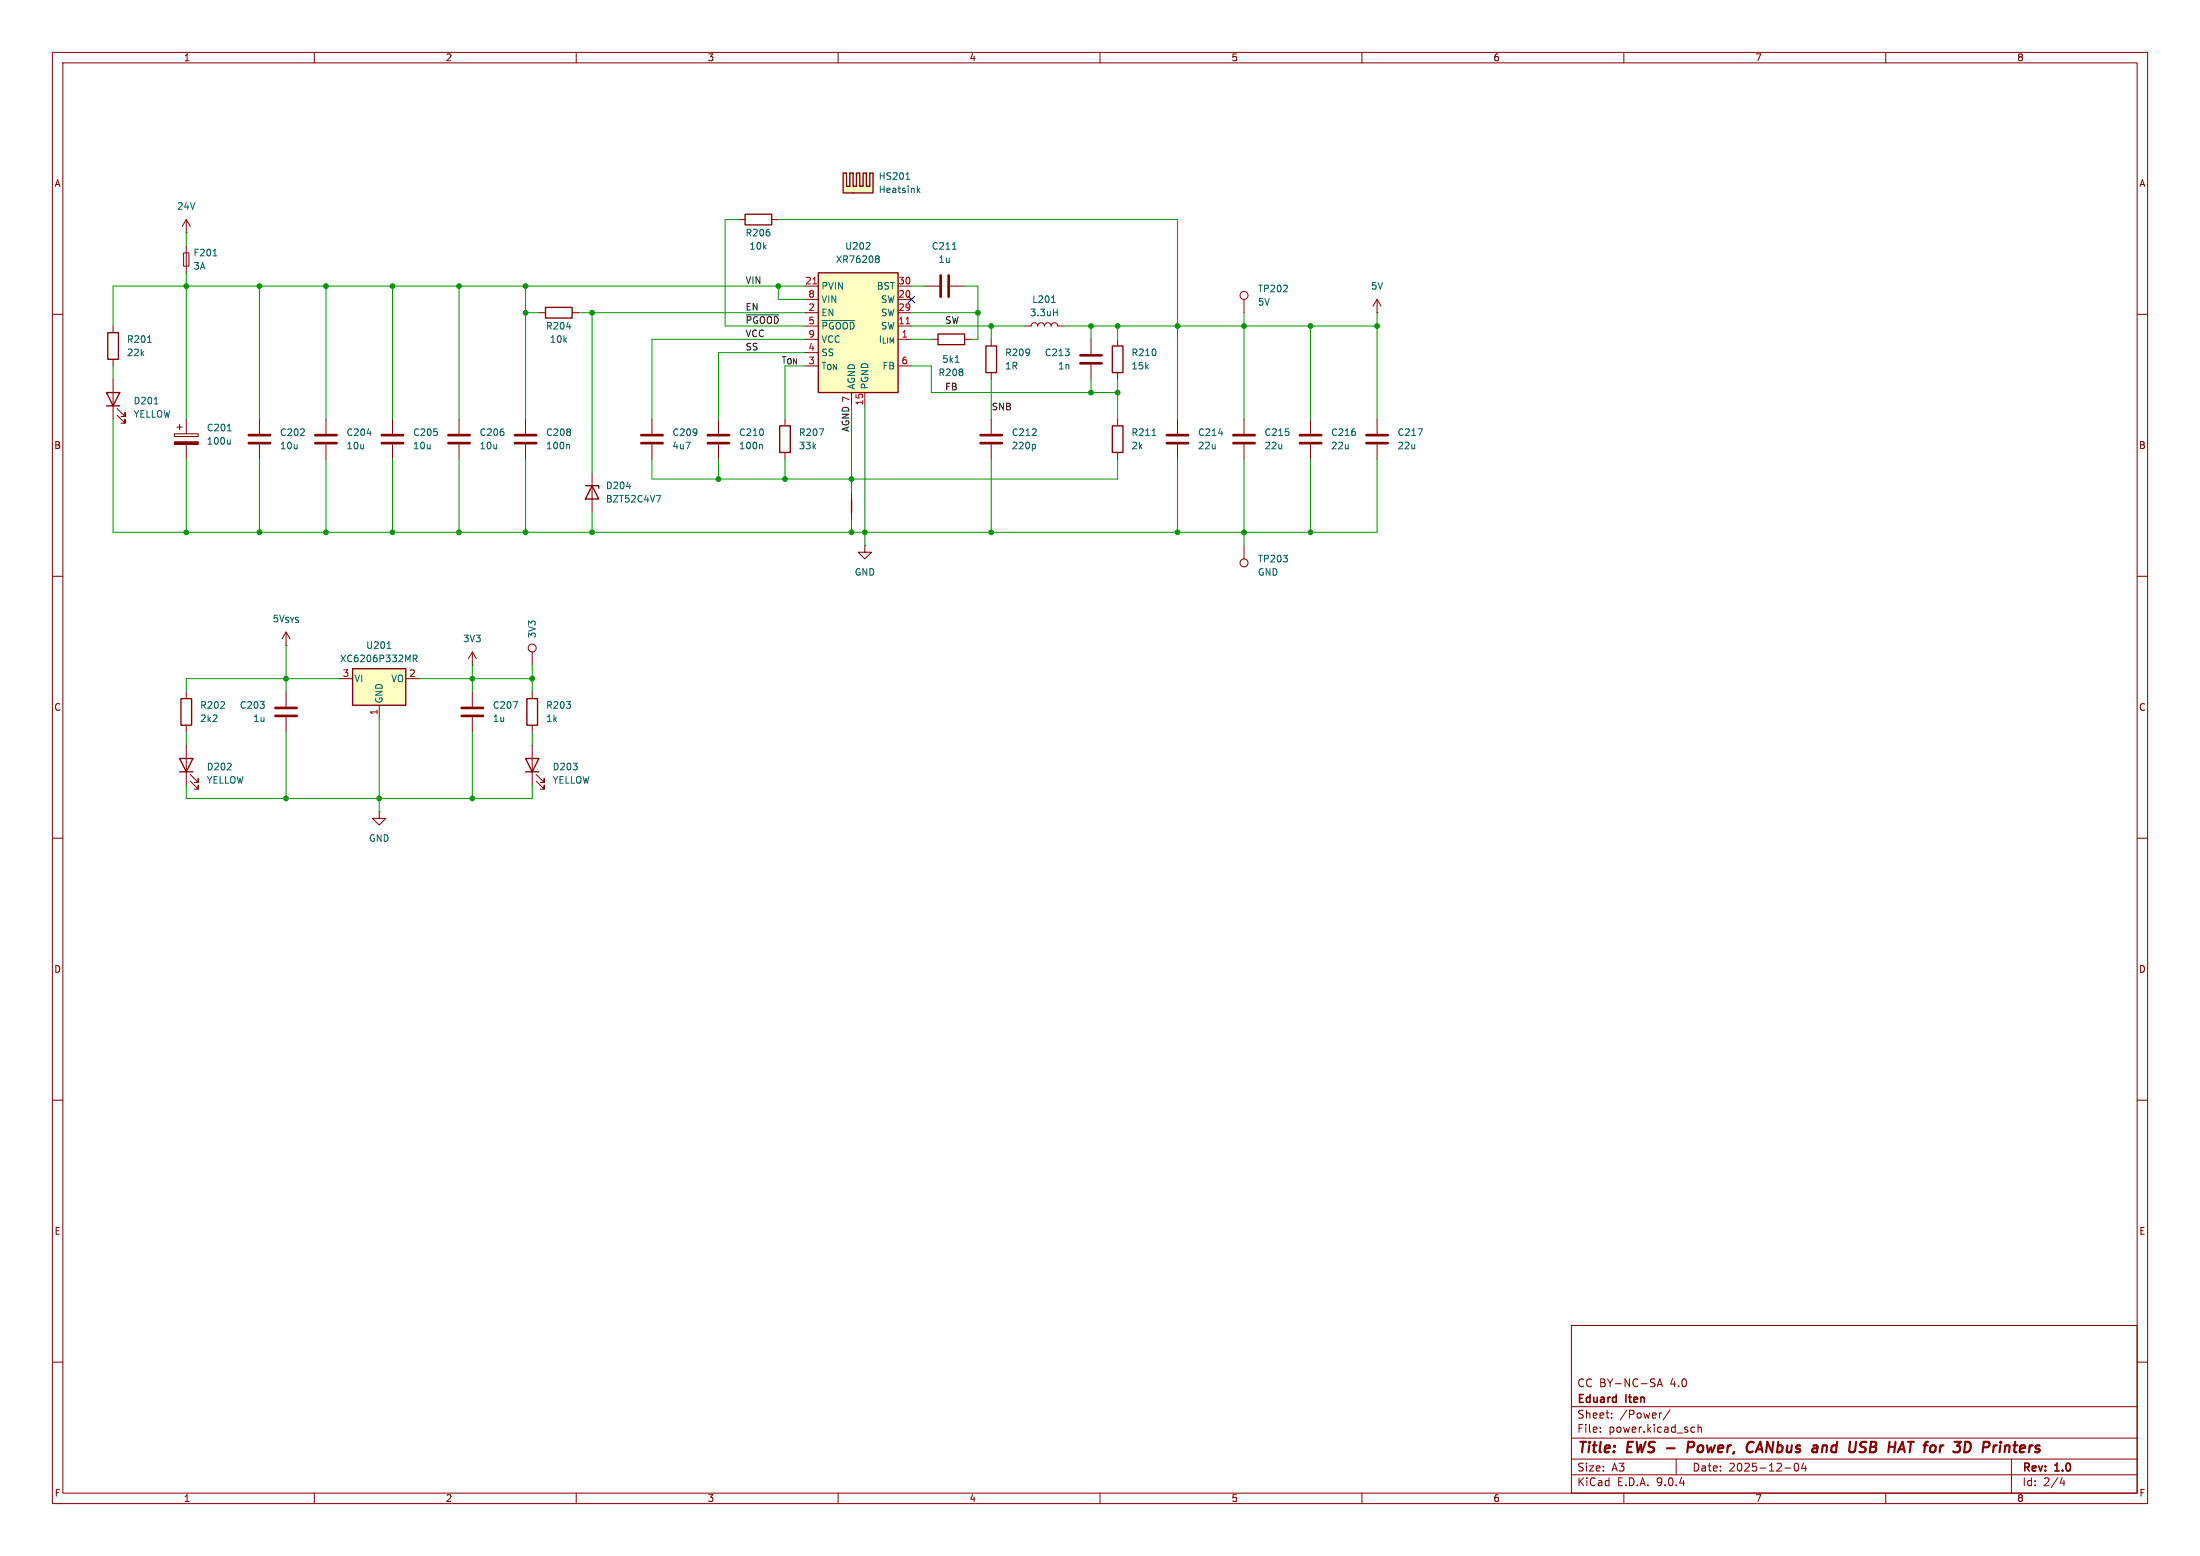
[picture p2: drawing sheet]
<svg xmlns="http://www.w3.org/2000/svg" width="420mm" height="297mm" viewBox="0 0 420 297" stroke-linecap="round" stroke-linejoin="round" font-family="sans-serif">
<g fill="none" stroke="#840000" stroke-width=".19">
<path d="M10 10h400v277h-400zM12 12h396v273h-396zM60 10v2M110 10v2M160 10v2M210 10v2M260 10v2M310 10v2M360 10v2M10 60h2M21.6 62.2v1.3M21.6 68.6v1.3"/>
<path d="M408 60h2M33.3 82.8h4.5v.5h-4.5zM33.8 81.5h1M34.3 81v1M35.6 80v2.8M35.6 84.8v2.8M49.5 80v2.8M49.5 84.8v2.8M62.2 80v2.8M62.2 84.8v2.8M189.2 80v2.8M189.2 84.8v2.8"/>
<path d="M237.5 80v2.8M237.5 84.8v2.8M250.2 80v2.8M250.2 84.8v2.8M262.9 80v2.8M262.9 84.8v2.8M10 110h2M237.5 104.1v2.6M408 110h2M35.6 132.1v1.3M35.6 138.4v1.3M10 160h2"/>
<path d="M408 160h2M10 210h2M408 210h2M300 253h108v32h-108zM10 260h2M300 278.5h108M300 274.5h108M300 268.5h108M305.5 273.2v.2M305.5 272.5v.1M307.7 270.5v.2M307.7 269.8v.1"/>
<path d="M316.4 264.7l.5-1.5 .5 1.5M316.5 264.3h.7M317.2 269.7l-.3 .1M318.8 269.1l-1.3 1.9M320 278.5v3M323.1 272.4l.4 .1M323.5 273.3l-.4 .1M324.2 272.5l.2-.1 .3 .1 .1 .9M324.2 271.9v1.5M342.7 279.4l.2-.1a.8 .8 0 0 1 .5 .7 .8 .8 0 0 1-.5 .8l-.2-.2-.2-.4zM344.3 279.2l-.4 1.1h1M344.7 279.8v1"/>
<path d="M384 278.5v6.5M408 260h2M60 285v2M110 285v2M160 285v2M210 285v2M260 285v2M300 281.5h108M310 285v2M340.7 280.2h1.2M360 285v2M393.7 282l-.4 1.1h.9"/>
<path d="M394 282.6v1"/>
<circle cx="237.5" cy="107.4" r=".76"/>
</g>
<g fill="none" stroke="#840000" stroke-width=".4">
<path d="M323.1 275.2h-.8l-.2 2M323.2 276.2l-1 .1M334.6 277a.73 .73 0 0 1-.9 .1M334.8 275.4a.69 .69 0 0 0-1.1 .1M336.1 275.2l-1 2M348 275.9l-.2 1.3M348.5 275.9l-.5 .2M355.3 276.1l.7 .2a.51 .51 0 0 1 .1 .6 .51 .51 0 0 1-.4 .3h-.5M355.4 275.3h.9M364.3 275.2h1.1M364.8 275.2l-.2 2M378.6 276.3h.8"/>
<path d="M379.5 275.2h-.8l-.2 2M384.4 275.9h.7M384.7 275.2l-.2 1.7 .1 .2 .4 .1"/>
</g>
<path d="M20.6 63.5h2v5.1h-2zM34.5 133.4h2.1v5h-2.1z" fill="none" stroke="#840000" stroke-width=".25"/>
<path d="M28.2 65.3h.7M43.4 82.2h.7M44 83.9v.9M44 84.7l-.2 .1M70.1 82.7h.8M197.4 84.8l.3 .3v.3l-.3 .3M270.7 81.9h.8l-.5 1.2" fill="none" stroke="#006464" stroke-width=".19"/>
<path d="M47.5 83.1h4.1M47.5 84.6h4.1M60.2 83.1h4.1M60.2 84.6h4.1M187.2 83.1h4.1M187.2 84.6h4.1M235.5 83.1h4M235.5 84.6h4M248.2 83.1h4M248.2 84.6h4M260.9 83.1h4M260.9 84.6h4" fill="none" stroke="#840000" stroke-width=".51"/>
<path d="M33.3 84.3h4.5v.5h-4.5z" fill="#840000" stroke="#840000" stroke-width=".19"/>
<g fill="#ffffc2">
<path d="M161 33h.6v2.6h.6v-2.6h.7v2.6h.6l-.6 1.2h-1.9z"/>
<path d="M163.5 33h.6v2.6h.7v-2.6h.6v2.6h.6v-2.6h.7v3.8h-3.8l.6-1.2z"/>
</g>
<path d="M161 33h.6v2.6h.6v-2.6h.7v2.6h.6v-2.6h.6v2.6h.7v-2.6h.6v2.6h.6v-2.6h.7v3.8h-5.7zM20.3 74.9h2.6l-1.3 2.6zM20.3 77.5h2.6M179.1 63.8h5v2h-5zM212.3 66h2.1v5.1h-2.1zM148.8 81.3h2.1v5.1h-2.1zM162.6 95.3v2.5M212.3 81.3h2.1v5.1h-2.1zM34.3 144.8h2.5l-1.2 2.5zM34.3 147.3h2.5" fill="none" stroke="#840000" stroke-width=".25"/>
<path d="M173 34.2h.7M175.3 36.3l.3 .5M175.6 35.9l-.5 .5M40.7 48.8h.7M200.8 57.7h.7M201.1 59.6h.7M201.8 59v1.3M29.4 77.1h.8M182.4 69.2h.7M156.4 81.9h.8l-.5 1.2M219.9 83.1h.8M232.6 82.7h.8" fill="none" stroke="#006464" stroke-width=".19"/>
<g fill="none" stroke="#840000" stroke-width=".19">
<path d="M35.1 48.3h1v2.5h-1zM35.6 44.5h.1M35.6 41.9l-.8 1.3M35.6 41.9l.7 1.3M35.6 41.9v2.6M35.6 47v5.1M237.5 57.2v2.5M262.9 59.7h.1M262.9 57.2l-.8 1.2M262.9 57.2l.8 1.2M262.9 57.2v2.5M21.6 72.4v7.6"/>
<path d="M22.4 79.2l1.5 1.6v-.8v.8h-.8M22.4 78l1.5 1.5v-.8v.8h-.8M177.8 64.8h1.3M184.1 64.8h1.3M195.6 62.2h1.2a.64 .64 0 0 1 .7-.6 .64 .64 0 0 1 .6 .6 .64 .64 0 0 1 .7-.6 .64 .64 0 0 1 .6 .6 .64 .64 0 0 1 .6-.6 .64 .64 0 0 1 .7 .6 .64 .64 0 0 1 .6-.6 .64 .64 0 0 1 .6 .6h1.3M213.4 64.8v1.2M213.4 71.1v1.3M74.9 80v2.8M74.9 84.8v2.8M87.6 80v2.8M87.6 84.8v2.8M149.9 80v1.3"/>
<path d="M149.9 86.4v1.2M162.6 94v5.1M213.4 80v1.3M213.4 86.4v1.2M224.8 80v2.8M224.8 84.8v2.8M165.1 104.1v1.3h1.3l-1.3 1.3-1.3-1.3h1.3M165.1 104.1h.1M54.6 123.2h.1M54.6 120.7l-.8 1.2M54.6 120.7l.8 1.2M54.6 120.7v2.5"/>
<path d="M54.6 132.1v2.8M54.6 136.9v2.8M35.6 142.2v7.7M36.3 149.1l1.5 1.5v-.7v.7h-.7M36.3 147.8l1.5 1.6v-.8v.8h-.7"/>
<circle cx="237.5" cy="56.4" r=".76"/>
</g>
<path d="M72.9 83.1h4.1M72.9 84.6h4.1M85.6 83.1h4.1M85.6 84.6h4.1M222.8 83.1h4M222.8 84.6h4M52.6 136.7h4M52.6 135.1h4" fill="none" stroke="#840000" stroke-width=".51"/>
<path d="M156.2 52.1h15.2v22.8h-15.2z" fill="#ffffc2"/>
<path d="M142.2 40.9h5.1v2h-5.1zM156.2 52.1h15.2v22.8h-15.2z" fill="none" stroke="#840000" stroke-width=".25"/>
<g fill="none" stroke="#840000" stroke-width=".19">
<path d="M141 41.9h1.2M147.3 41.9h1.3M153.7 54.6h2.5M153.7 57.2h2.5M153.7 59.7h2.5M171.4 54.6h2.6M171.4 57.2h2.6M171.4 59.7h2.6M176.5 54.6h2.8M181.4 54.6h2.7M153.7 62.2h2.5M153.7 64.8h2.5"/>
<path d="M153.7 67.3h2.5M153.7 69.9h2.5M162.6 74.9v2.6M165.1 74.9v2.6M171.4 62.2h2.6M171.4 64.8h2.6M171.4 69.9h2.6M90.2 127h.1M90.2 124.5l-.8 1.2M90.2 124.5l.7 1.2M90.2 124.5v2.5M101.6 124.5v2.5"/>
<path d="M72.4 154.9v1.3h1.3l-1.3 1.3-1.3-1.3h1.3M72.4 154.9h.1"/>
<circle cx="101.6" cy="123.7" r=".76"/>
</g>
<path d="M155.2 54.2h.7M173 61.8h.7" fill="none" stroke="#a90000" stroke-width=".19"/>
<path d="M165.3 47.6h.8M166 46.4v.4M167.4 48.8h.2l.3 .3-.3 .3M167.4 49.4h.2M167.6 49.4l.3 .2v.3l-.2 .1-.3 .1M181.8 47.6h.7M156.9 61.2h6.3" fill="none" stroke="#006464" stroke-width=".19"/>
<path d="M179.6 52.6v4M181.1 52.6v4" fill="none" stroke="#840000" stroke-width=".51"/>
<path d="M67.3 127.6h10.2v7h-10.2z" fill="#ffffc2"/>
<path d="M104.1 58.7h5.1v2h-5.1zM188.2 66h2v5.1h-2zM111.8 92.7h2.5v.5M113 92.7l1.3 2.6h-2.5zM67.3 127.6h10.2v7h-10.2zM100.6 133.4h2v5h-2zM100.3 144.8h2.6l-1.3 2.5zM100.3 147.3h2.6" fill="none" stroke="#840000" stroke-width=".25"/>
<g fill="none" stroke="#840000" stroke-width=".19">
<path d="M102.9 59.7h1.2M109.2 59.7h1.3M189.2 64.8v1.2M189.2 71.1v1.3M208.3 64.8v2.8M208.3 69.6v2.8M100.3 80v2.8M100.3 84.8v2.8M113 90.2v7.6M124.5 80v2.8M124.5 84.8v2.8M137.2 80v2.8"/>
<path d="M137.2 84.8v2.8M64.8 129.5h2.5M72.4 134.6v2.6M77.5 129.5h2.5M90.2 132.1v2.8M90.2 136.9v2.8M101.6 132.1v1.3M101.6 138.4v1.3M101.6 142.2v7.7M102.4 149.1l1.5 1.5v-.7v.7h-.8M102.4 147.8l1.5 1.6v-.8v.8h-.8"/>
</g>
<path d="M108.2 62.4h.7M108.5 84.8l.2 .2v.7M119.6 92.9h.8M125.3 94.6h.8l-.5 1.2M145.4 84.8l.2 .2v.7M73.9 123.8h.7M78.9 125.7l.6-.1 .1-.1v-.3l-.7-.2v1.3M79.2 125.7l.4 .6M98 133.9h.8l-.5 1.3" fill="none" stroke="#006464" stroke-width=".19"/>
<path d="M206.2 67.8h4.1M206.2 69.3h4.1M98.3 83.1h4.1M98.3 84.6h4.1M122.4 83.1h4.1M122.4 84.6h4.1M135.1 83.1h4.1M135.1 84.6h4.1M88.1 136.7h4.1M88.1 135.1h4.1" fill="none" stroke="#840000" stroke-width=".51"/>
<path d="M142.5 60.1h6.2" fill="none" stroke="#0f0f0f" stroke-width=".19"/>
<g fill="none" stroke="#009600" stroke-width=".19">
<path d="M35.6 44.5v2.5M35.6 52.1v27.9M49.5 54.6v25.4M62.2 54.6v25.4M74.9 54.6v25.4M87.6 54.6v25.4M100.3 59.7h2.6M100.3 54.6v25.4M110.5 59.7h43.2M113 59.7v30.5M141 41.9h-2.6v20.3h15.3M148.6 41.9h76.2v38.1"/>
<path d="M148.6 54.6v2.6h5.1M153.7 54.6h-132.1v7.6M174 54.6h2.5M174 59.7h12.7M184.1 54.6h2.6v10.2h-1.3M237.5 59.7v20.3M262.9 59.7v20.3M21.6 69.9v2.5M153.7 69.9h-3.8v10.1M153.7 67.3h-16.5v12.7M153.7 64.8h-29.2v15.2M162.6 77.5v16.5"/>
<path d="M165.1 77.5v26.6M174 62.2h21.6M174 69.9h3.8v5h35.6M174 64.8h3.8M189.2 62.2v2.6M189.2 72.4v7.6M203.2 62.2h59.7M208.3 62.2v2.6M208.3 72.4v2.5M213.4 62.2v2.6M213.4 72.4v7.6M250.2 62.2v17.8"/>
<path d="M21.6 80v21.6h241.3v-14M35.6 87.6v14M49.5 87.6v14M62.2 87.6v14M74.9 87.6v14M87.6 87.6v14M100.3 87.6v14M113 97.8v3.8M124.5 87.6v3.8h88.9v-3.8M137.2 87.6v3.8M149.9 87.6v3.8M162.6 99.1v2.5"/>
<path d="M189.2 87.6v14M224.8 87.6v14M237.5 87.6v16.5M250.2 87.6v14M35.6 139.7v2.5M54.6 123.2v8.9M54.6 139.7v12.7M64.8 129.5h-29.2v2.6M72.4 137.2v17.7M80 129.5h21.6M90.2 127v5.1M90.2 139.7v12.7"/>
<path d="M101.6 127v5.1M101.6 139.7v2.5M35.6 149.9v2.5h66v-2.5"/>
</g>
<path d="M173.4 56.5l1.2 1.3M174.6 56.5l-1.2 1.3" fill="none" stroke="#000084" stroke-width=".19"/>
<g fill="#009600" stroke="#009600" stroke-width=".19">
<circle cx="74.9" cy="54.6" r=".46"/>
<circle cx="62.2" cy="54.6" r=".46"/>
<circle cx="49.5" cy="54.6" r=".46"/>
<circle cx="35.6" cy="54.6" r=".46"/>
<circle cx="87.6" cy="54.6" r=".46"/>
<circle cx="237.5" cy="101.6" r=".46"/>
<circle cx="250.2" cy="62.2" r=".46"/>
<circle cx="262.9" cy="62.2" r=".46"/>
<circle cx="237.5" cy="62.2" r=".46"/>
<circle cx="250.2" cy="101.6" r=".46"/>
<circle cx="224.8" cy="62.2" r=".46"/>
<circle cx="162.6" cy="101.6" r=".46"/>
<circle cx="165.1" cy="101.6" r=".46"/>
<circle cx="224.8" cy="101.6" r=".46"/>
<circle cx="189.2" cy="101.6" r=".46"/>
<circle cx="35.6" cy="101.6" r=".46"/>
<circle cx="49.5" cy="101.6" r=".46"/>
<circle cx="74.9" cy="101.6" r=".46"/>
<circle cx="62.2" cy="101.6" r=".46"/>
<circle cx="149.9" cy="91.4" r=".46"/>
<circle cx="162.6" cy="91.4" r=".46"/>
<circle cx="87.6" cy="101.6" r=".46"/>
<circle cx="90.2" cy="152.4" r=".46"/>
<circle cx="54.6" cy="129.5" r=".46"/>
<circle cx="54.6" cy="152.4" r=".46"/>
<circle cx="72.4" cy="152.4" r=".46"/>
<circle cx="90.2" cy="129.5" r=".46"/>
<circle cx="101.6" cy="129.5" r=".46"/>
<circle cx="100.3" cy="101.6" r=".46"/>
<circle cx="113" cy="101.6" r=".46"/>
<circle cx="113" cy="59.7" r=".46"/>
<circle cx="100.3" cy="54.6" r=".46"/>
<circle cx="137.2" cy="91.4" r=".46"/>
<circle cx="148.6" cy="54.6" r=".46"/>
<circle cx="100.3" cy="59.7" r=".46"/>
<circle cx="213.4" cy="74.9" r=".46"/>
<circle cx="208.3" cy="74.9" r=".46"/>
<circle cx="186.7" cy="59.7" r=".46"/>
<circle cx="189.2" cy="62.2" r=".46"/>
<circle cx="208.3" cy="62.2" r=".46"/>
<circle cx="213.4" cy="62.2" r=".46"/>
</g>
<g font-size="2.8" fill="#840000">
<text x="301" y="277.9">Title:</text>
<text x="310.6" y="277.9">EWS -</text>
<text x="323.8" y="277.9">Power,</text>
<text x="335.9" y="277.9">CANbus</text>
<text x="349.3" y="277.9">and</text>
<text x="357" y="277.9">USB</text>
<text x="365.4" y="277.9">HAT for</text>
<text x="379.5" y="277.9">3D</text>
<text x="385.8" y="277.9">Printers</text>
</g>
<g font-size="2.1" fill="#840000">
<text x="301" y="268.2">Eduard</text>
<text x="301" y="265">CC BY-NC-SA</text>
<text x="310.4" y="268.2">Iten</text>
<text x="318.9" y="265">4.0</text>
<text x="301" y="273.7">File:</text>
<text x="301" y="271">Sheet:</text>
<text x="307.1" y="273.7">power.kicad_sch</text>
<text x="309.2" y="271">/Power/</text>
<text x="301" y="281.1">Size:</text>
<text x="307.6" y="281.1">A3</text>
<text x="323" y="281.1">Date:</text>
<text x="330" y="281.1">2025-12-04</text>
<text x="386" y="281.3">Rev:</text>
<text x="392.4" y="281.3">1.0</text>
<text x="301" y="283.9">KiCad</text>
<text x="308.7" y="283.9">E.D.A.</text>
<text x="316.3" y="283.9">9.0.4</text>
<text x="386" y="283.9">Id:</text>
<text x="390.1" y="283.9">2/4</text>
</g>
<g font-size="1.8" fill="#840000">
<text x="35" y="11.9">1</text>
<text x="85" y="11.9">2</text>
<text x="135" y="11.9">3</text>
<text x="185" y="11.9">4</text>
<text x="235" y="11.9">5</text>
<text x="285" y="11.9">6</text>
<text x="335" y="11.9">7</text>
<text x="385" y="11.9">8</text>
<text x="10.3" y="35.9">A</text>
<text x="408.3" y="35.9">A</text>
<text x="10.3" y="85.9">B</text>
<text x="408.2" y="85.9">B</text>
<text x="10.3" y="135.9">C</text>
<text x="408.2" y="135.9">C</text>
<text x="10.3" y="185.9">D</text>
<text x="408.2" y="185.9">D</text>
<text x="10.3" y="235.9">E</text>
<text x="408.3" y="235.9">E</text>
<text x="10.3" y="285.9">F</text>
<text x="35" y="286.9">1</text>
<text x="85" y="286.9">2</text>
<text x="135" y="286.9">3</text>
<text x="185" y="286.9">4</text>
<text x="235" y="286.9">5</text>
<text x="285" y="286.9">6</text>
<text x="335" y="286.9">7</text>
<text x="385" y="286.9">8</text>
<text x="408.3" y="285.9">F</text>
</g>
<g font-size="1.8" fill="#006464">
<text x="167.6" y="34.5">HS201</text>
<text x="33.7" y="40.2">24V</text>
<text x="167.6" y="37.1">Heatsink</text>
<text x="142.2" y="45.3">R206</text>
<text x="143" y="47.9">10k</text>
<text x="161.2" y="47.9">U202</text>
<text x="177.8" y="47.9">C211</text>
<text x="36.8" y="49.1">F201</text>
<text x="36.8" y="51.7">3A</text>
<text x="159.5" y="50.4">XR76208</text>
<text x="179.1" y="50.4">1u</text>
<text x="156.7" y="55.5">PVIN</text>
<text x="156.7" y="58">VIN</text>
<text x="167.3" y="55.5">BST</text>
<text x="168.1" y="58">SW</text>
<text x="197" y="58">L201</text>
<text x="240" y="56">TP202</text>
<text x="240" y="58.5">5V</text>
<text x="261.6" y="55.5">5V</text>
<text x="24.1" y="65.6">R201</text>
<text x="104.1" y="63.1">R204</text>
<text x="104.9" y="65.6">10k</text>
<text x="156.7" y="60.6">EN</text>
<text x="156.7" y="63.1">~{PGOOD}</text>
<text x="156.7" y="65.6">VCC</text>
<text x="167.6" y="65.6">I_{LIM}</text>
<text x="168.1" y="60.6">SW</text>
<text x="168.1" y="63.1">SW</text>
<text x="196.5" y="60.6">3.3uH</text>
<text x="24.1" y="68.2">22k</text>
<text x="156.7" y="68.2">SS</text>
<text x="156.7" y="70.7">T_{ON}</text>
<text x="168.4" y="70.7">FB</text>
<text x="179.1" y="72">R208</text>
<text x="179.8" y="69.4">5k1</text>
<text x="191.8" y="68.2">R209</text>
<text x="191.8" y="70.7">1R</text>
<text x="199.4" y="68.2">C213</text>
<text x="201.9" y="70.7">1n</text>
<text x="215.9" y="68.2">R210</text>
<text x="215.9" y="70.7">15k</text>
<text x="25.4" y="77.4">D201</text>
<text x="163.4" y="74.4" transform="rotate(-90 163.4 74.4)">AGND</text>
<text x="166" y="74.4" transform="rotate(-90 166 74.4)">PGND</text>
<text x="25.4" y="79.9">YELLOW</text>
<text x="39.4" y="82.5">C201</text>
<text x="53.3" y="83.4">C202</text>
<text x="66" y="83.4">C204</text>
<text x="78.7" y="83.4">C205</text>
<text x="91.4" y="83.4">C206</text>
<text x="104.1" y="83.4">C208</text>
<text x="128.3" y="83.4">C209</text>
<text x="141" y="83.4">C210</text>
<text x="152.4" y="83.4">R207</text>
<text x="193" y="83.4">C212</text>
<text x="215.9" y="83.4">R211</text>
<text x="228.6" y="83.4">C214</text>
<text x="241.3" y="83.4">C215</text>
<text x="254" y="83.4">C216</text>
<text x="266.7" y="83.4">C217</text>
<text x="39.4" y="85.1">100u</text>
<text x="53.3" y="86">10u</text>
<text x="66" y="86">10u</text>
<text x="78.7" y="86">10u</text>
<text x="91.4" y="86">10u</text>
<text x="104.1" y="86">100n</text>
<text x="128.3" y="86">4u7</text>
<text x="141" y="86">100n</text>
<text x="152.4" y="86">33k</text>
<text x="193" y="86">220p</text>
<text x="215.9" y="86">2k</text>
<text x="228.6" y="86">22u</text>
<text x="241.3" y="86">22u</text>
<text x="254" y="86">22u</text>
<text x="266.7" y="86">22u</text>
<text x="115.6" y="93.6">D204</text>
<text x="115.6" y="96.1">BZT52C4V7</text>
<text x="240" y="107.5">TP203</text>
<text x="163.1" y="110.1">GND</text>
<text x="240" y="110.1">GND</text>
<text x="51.9" y="119">5V_{SYS}</text>
<text x="69.8" y="124.1">U201</text>
<text x="88.3" y="122.8">3V3</text>
<text x="102.5" y="121.9" transform="rotate(-90 102.5 121.9)">3V3</text>
<text x="64.8" y="126.6">XC6206P332MR</text>
<text x="67.6" y="130.4">VI</text>
<text x="74.6" y="130.4">VO</text>
<text x="38.1" y="135.5">R202</text>
<text x="45.7" y="135.5">C203</text>
<text x="73.3" y="134.4" transform="rotate(-90 73.3 134.4)">GND</text>
<text x="94" y="135.5">C207</text>
<text x="104.1" y="135.5">R203</text>
<text x="38.1" y="138">2k2</text>
<text x="48.2" y="138">1u</text>
<text x="94" y="138">1u</text>
<text x="104.1" y="138">1k</text>
<text x="39.4" y="147.2">D202</text>
<text x="39.4" y="149.8">YELLOW</text>
<text x="105.4" y="147.2">D203</text>
<text x="105.4" y="149.8">YELLOW</text>
<text x="70.4" y="160.9">GND</text>
</g>
<g font-size="1.8" fill="#0f0f0f">
<text x="142.2" y="54.3">VIN</text>
<text x="142.2" y="59.3">EN</text>
<text x="142.2" y="61.9">~{PGOOD}</text>
<text x="142.2" y="64.4">VCC</text>
<text x="180.3" y="61.9">SW</text>
<text x="142.2" y="67">SS</text>
<text x="149" y="69.5">T_{ON}3</text>
<text x="180.3" y="74.6">FB</text>
<text x="162.2" y="82.5" transform="rotate(-90 162.2 82.5)">AGND 7</text>
<text x="189.2" y="78.4">SNB</text>
</g>
<g font-size="1.8" fill="#a90000">
<text x="153.6" y="54.4">21</text>
<text x="154.2" y="56.9">8</text>
<text x="154.2" y="59.4">2</text>
<text x="171.4" y="54.4">30</text>
<text x="171.4" y="56.9">20</text>
<text x="171.4" y="59.4">29</text>
<text x="154.2" y="62">5</text>
<text x="154.2" y="64.5">9</text>
<text x="171.4" y="62">11</text>
<text x="172" y="64.5">1</text>
<text x="154.2" y="67.1">4</text>
<text x="172" y="69.6">6</text>
<text x="164.8" y="77.5" transform="rotate(-90 164.8 77.5)">15</text>
<text x="65.3" y="129.3">3</text>
<text x="78" y="129.3">2</text>
<text x="72.1" y="136.6" transform="rotate(-90 72.1 136.6)">1</text>
</g>
</svg>
